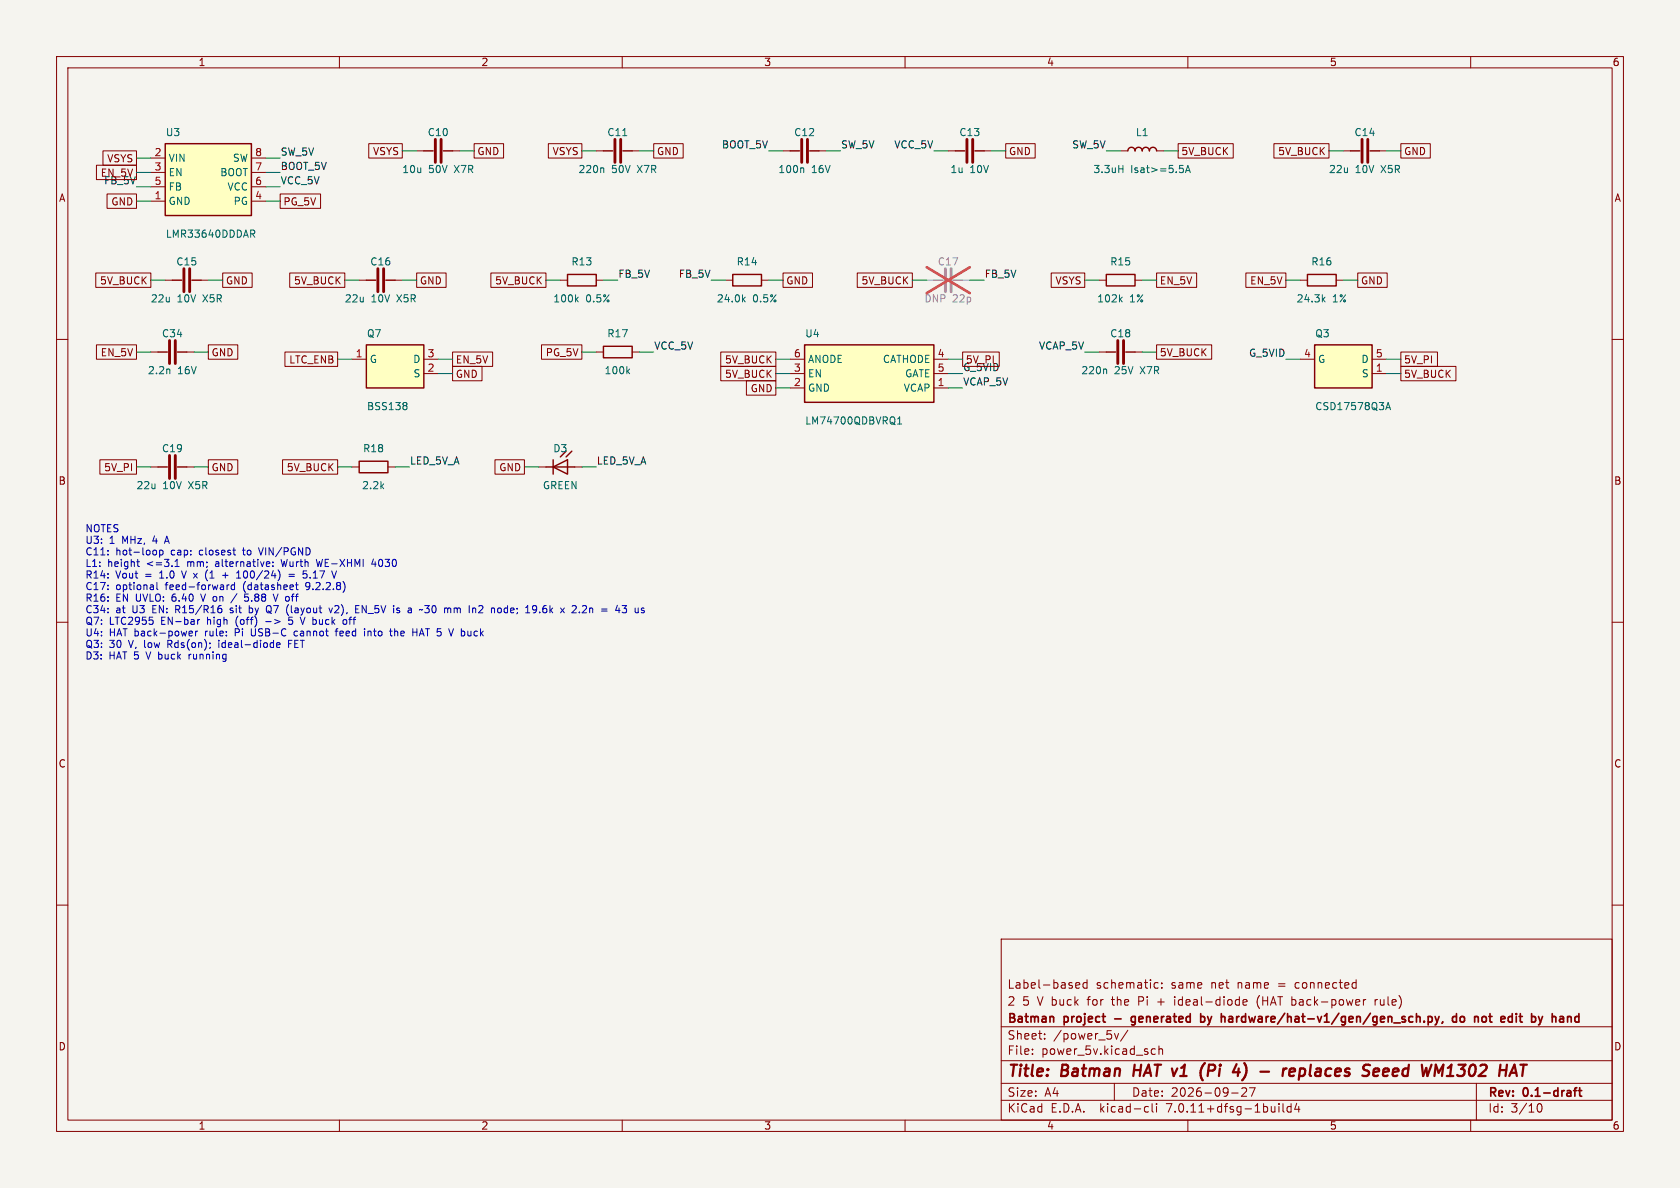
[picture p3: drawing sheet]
<svg xmlns="http://www.w3.org/2000/svg" width="297mm" height="210mm" viewBox="0 0 297 210" stroke-linecap="round" stroke-linejoin="round" font-family="sans-serif">
<path d="M0 0h297v210h-297z" fill="#f5f4ef" stroke="#f5f4ef" stroke-width=".18"/>
<g fill="none" stroke="#840000" stroke-width=".18">
<path d="M10 10h277v190h-277zM12 12h273v186h-273zM60 10v2M110 10v2M160 10v2M210 10v2M260 10v2M17.1 29.2h7v2.6h-7zM18.2 26.7h5.9v2.5h-5.9zM18.9 34.3h5.2v2.5h-5.2zM26.7 35.6h2.5M26.7 27.9h2.5"/>
<path d="M26.7 30.5h2.5M26.7 33h2.5M44.4 35.6h2.6M44.4 27.9h2.6M44.4 30.5h2.6M44.4 33h2.6M49.5 34.3h7.2v2.5h-7.2zM65.2 25.4h5.9v2.5h-5.9zM73.7 26.7h1.2M80 26.7h1.3M83.8 25.4h5.2v2.5h-5.2zM96.9 25.4h6v2.5h-6z"/>
<path d="M105.4 26.7h1.3M111.8 26.7h1.2M115.6 25.4h5.2v2.5h-5.2zM138.4 26.7h1.3M144.8 26.7h1.2M167.6 26.7h1.3M174 26.7h1.3M177.8 25.4h5.2v2.5h-5.2zM198.1 26.7h1.3M204.5 26.7h1.2M208.3 25.4h9.7v2.5h-9.7zM225.2 25.4h9.7v2.5h-9.7z"/>
<path d="M237.5 26.7h1.3M243.8 26.7h1.3M247.6 25.4h5.3v2.5h-5.3zM10 60h2M16.9 48.3h9.8v2.5h-9.8zM29.2 49.5h1.3M35.6 49.5h1.2M39.4 48.3h5.2v2.5h-5.2zM51.2 48.3h9.8v2.5h-9.8zM63.5 49.5h1.3M69.8 49.5h1.3M73.7 48.3h5.2v2.5h-5.2z"/>
<path d="M86.8 48.3h9.7v2.5h-9.7zM99.1 49.5h1.2M105.4 49.5h1.3M128.3 49.5h1.2M134.6 49.5h1.3M138.4 48.3h5.2v2.5h-5.2zM151.5 48.3h9.8v2.5h-9.8zM185.8 48.3h6v2.5h-6zM194.3 49.5h1.3M200.7 49.5h1.2M204.5 48.3h7v2.5h-7zM220.3 48.3h7v2.5h-7z"/>
<path d="M229.9 49.5h1.2M236.2 49.5h1.3M240 48.3h5.2v2.5h-5.2zM285 60h2M17.1 61h7v2.5h-7zM26.7 62.2h1.2M33 62.2h1.3M36.8 61h5.2v2.5h-5.2zM50.4 62.2h9.3v2.6h-9.3zM62.2 63.5h2.6M74.9 63.5h2.6M74.9 66h2.6"/>
<path d="M80 62.2h7.1v2.6h-7.1zM80 64.8h5.2v2.5h-5.2zM95.7 61h7.2v2.5h-7.2zM105.4 62.2h1.3M111.8 62.2h1.2M127.4 62.2h9.8v2.6h-9.8zM127.4 64.8h9.8v2.5h-9.8zM132 67.3h5.2v2.6h-5.2zM139.7 63.5h2.5M139.7 66h2.5M139.7 68.6h2.5M165.1 63.5h2.5"/>
<path d="M165.1 66h2.5M165.1 68.6h2.5M170.2 62.2h6.5v2.6h-6.5zM194.3 62.2h1.3M200.7 62.2h1.2M204.5 61h9.7v2.5h-9.7zM229.9 63.5h2.5M242.6 63.5h2.5M242.6 66h2.5M247.6 62.2h6.5v2.6h-6.5zM247.6 64.8h9.8v2.5h-9.8zM17.7 81.3h6.4v2.5h-6.4z"/>
<path d="M26.7 82.6h1.2M33 82.6h1.3M36.8 81.3h5.2v2.5h-5.2zM49.9 81.3h9.8v2.5h-9.8zM62.2 82.6h1.3M68.6 82.6h1.2M87.5 81.3h5.2v2.5h-5.2zM95.2 82.6h1.3M101.6 82.6h1.3M10 110h2M285 110h2M10 160h2"/>
<path d="M285 160h2M177 166h108v32h-108zM190.2 174.2l.7-.1-.1-.3-.4-.1-.2 .2v.7h.6M192.2 173.8l-.5-.1-.2 .3v.4l.1 .2h.6M192.2 173.2v1.5M204.2 174.6h.5M204.2 173.8h.5M205.4 174.6v.1M205.4 173.8v.1M207.7 176.2v.1M207.7 176.7v1M219.7 177.2l.8-.1-.1-.3-.4-.1-.3 .2 .1 .7h.6"/>
<path d="M222.7 176a1.72 1.72 0 0 0 0 2.3M241 176.7v1M241.5 176.7l-.3 .1-.2 .2M243.1 176.7v1M243.5 176.7l-.3 .1-.1 .2M60 198v2M110 198v2M160 198v2M177 194.5h108M177 191.5h108M177 187.5h108M177 181.5h108"/>
<path d="M182.5 186.3v.1M182.5 185.5v.1M184.7 183.6v.1M184.7 182.8v.1M197 191.5v3M197 182.7l.4 1 .3-1M199.4 182.1l-1.3 2M202.6 195.6l.4 .1M203 196.5l-.4 .1M203.6 186.3l.2 .1 .4-.1M203.7 195.1v1.3l.2 .2M204.2 185.5l-.4-.1-.2 .1"/>
<path d="M204.5 195.1v.1M204.5 195.6v1M204.9 185.5l.2-.1 .4 .1v.9M204.9 184.9v1.5M210 198v2M217.7 193.2h1.2M219.5 192.4l.6-.1 .2 .1 .1 .3-.9 1.1h.9M221.9 192.3l-.7 1.5M226.1 195.1v.1M226.1 195.6v1M226.8 195.1v1.3l.2 .2M228.2 195.7l-.4-.1-.3 .3v.4l.2 .2h.5"/>
<path d="M228.2 195.1v1.5M229.2 195l-.3 1.1h.9M229.6 195.6v1M260 198v2M261 191.5v6.5M271.7 195.7l.2-.5 .2-.1a.8 .8 0 0 1 .5 .7 .8 .8 0 0 1-.5 .8l-.2-.1-.2-.5"/>
</g>
<g fill="none" stroke="#840000" stroke-width=".3">
<path d="M186.2 179.8l.1 .9M200.7 179.8l-.4-.1-.3 .3v.4l.1 .2h.6M212.3 179.8l.4-.1 .3 .3v.4l-.2 .2h-.5M212.3 179.2v1.5M213.5 179.7l.3 1M217.3 179.8h.5M252.5 179.8l.4-.1 .3 .3v.4l-.1 .2h-.6M252.5 179.7v1.5M253.7 179.7l.4 1M254.4 179.7l-.3 1M257.5 179.8l-.4-.1-.3 .3v.4l.1 .2h.6M257.5 179.2v1.5"/>
<path d="M258.3 179.8l.3-.1 .3 .3v.4l-.3 .3-.3-.1-.2-.2v-.4zM263.2 179.7h.6M263.4 179.2v1.3l.4 .2M268.6 179.7h.5M268.8 179.2v1.3l.2 .2M274.4 179.8l.4-.1 .3 .2M274.4 179.2v1.5M278.7 179.7l.4 .1M279.1 179.2v1.5M200.7 180.9l-.3 .3-.3-.1M213.6 181.1l-.1 .1M217.2 180.5l.2 .2h.4"/>
<path d="M217.8 180.1h-.4l-.2 .2M254.1 180.7l-.2 .3-.2 .2M255.1 180.6l-.2 .3M278.2 192.8h.6M278.8 192.3l-.4 .2v1.3M279.1 192.8h.5M279.1 180.6l-.4 .1M279.3 192.3v1.3l.3 .2"/>
</g>
<g fill="none" stroke="#840000" stroke-width=".4">
<path d="M200.6 188.2l-.3 2M213 187.9l-.3 .4M213.6 189.3h.8M214.5 188.2h-.8l-.2 2M220 187.9a2.32 2.32 0 0 1-.4 3.1M226.9 188.9l-.2 1.3M227.5 188.9l-.4 .1M228.1 189l.6-.1 .2 .1v.4l-.9 .1M229.8 189l.2-.1 .6 .1 .2 .3-.1 .5a.66 .66 0 0 1-1 .3M229.8 188.9l-.2 2M244.5 189.5l1-.1v-.4l-.6-.1-.3 .3v.9l.1 .1 .6-.1M255.8 190.2h1.1"/>
<path d="M256 188.8l.6-.6-.3 2"/>
</g>
<g fill="none" stroke="#840000" stroke-width=".25">
<path d="M29.2 25.4h15.2v12.7h-15.2zM74.9 26.7h1.7M78.4 26.7h1.6M106.7 26.7h1.6M110.1 26.7h1.7M139.7 26.7h1.6M143.1 26.7h1.7M168.9 26.7h1.7M172.3 26.7h1.7M199.4 26.7a.64 .64 0 0 1 .6-.7 .64 .64 0 0 1 .7 .7 .64 .64 0 0 1 .6-.7 .64 .64 0 0 1 .6 .7 .64 .64 0 0 1 .7-.7 .64 .64 0 0 1 .6 .7 .64 .64 0 0 1 .6-.7 .64 .64 0 0 1 .7 .7M238.8 26.7h1.6M242.2 26.7h1.6"/>
<path d="M30.5 49.5h1.6M33.9 49.5h1.7M64.8 49.5h1.6M68.2 49.5h1.6M100.3 48.5h5.1v2h-5.1zM129.5 48.5h5.1v2h-5.1zM195.6 48.5h5.1v2h-5.1zM231.1 48.5h5.1v2h-5.1zM27.9 62.2h1.7M31.4 62.2h1.6M64.8 61h10.1v7.6h-10.1zM101.1 79.8l-1 1"/>
<path d="M106.7 61.2h5.1v2h-5.1zM142.2 61h22.9v10.1h-22.9zM195.6 62.2h1.6M199 62.2h1.7M232.4 61h10.2v7.6h-10.2zM27.9 82.6h1.7M31.4 82.6h1.6M63.5 81.5h5.1v2.1h-5.1zM96.5 82.6h5.1M97.8 82.6l2.5-1.3v2.5zM97.8 81.3v2.5"/>
</g>
<g fill="none" stroke="#840000" stroke-width=".51">
<path d="M77 24.6v4.1M78 24.6v4.1M108.7 24.6v4.1M109.7 24.6v4.1M141.7 24.6v4.1M142.7 24.6v4.1M170.9 24.6v4.1M172 24.6v4.1M240.8 24.6v4.1M241.8 24.6v4.1M32.5 47.5v4.1M33.5 47.5v4.1"/>
<path d="M66.8 47.5v4.1M67.8 47.5v4.1M30 60.2v4.1M31 60.2v4.1M197.6 60.2v4.1M198.6 60.2v4.1M30 80.5v4.1M31 80.5v4.1"/>
</g>
<g fill="#ffffc2" stroke="#ffffc2" stroke-width=".18">
<path d="M64.8 61h10.1v7.6h-10.1z"/>
<path d="M142.2 61h22.9v10.1h-22.9z"/>
<path d="M232.4 61h10.2v7.6h-10.2z"/>
<path d="M29.2 25.4h15.2v12.7h-15.2z"/>
</g>
<g fill="none" stroke="#006464" stroke-width=".18">
<path d="M106.6 29.7l.1 .1v.7M110.1 24h.7M141.9 29.7l.2 .1v.7M197.8 29.8h.7M198.5 29.2v1.3M208.6 29.2h.6M209 29.7l.2 .3v.3l-.2 .2M209.6 30.5l.4-1.3 .4 1.3M209.7 30.2h.6M44.3 40.7h.5l.2 .2-.1 .4h-.6M44.6 41.3l.4 .6M101.9 52.9l.3 .5"/>
<path d="M102.2 52.5l-.4 .5M131.4 52.9l.3 .5M131.7 52.5l-.4 .5M198 52.9l.4 .5M198.4 52.5l-.5 .5M233.9 52.9l.4 .5M234.3 52.5l-.5 .5M30 65.3v.8M71.7 71.2l.3 .2-.3 .3 .3 .2v.3l-.3 .2M110.9 65.6l.4 .5M111.3 65.2l-.5 .5M158.7 75h.7"/>
<path d="M158.7 74.1l.3-.4v1.3M195.5 65.2l.1 .2v.7M245 72.4l.4-1.2 .4 1.2M245.1 72.1h.6"/>
</g>
<path d="M165.1 49.5h1.6M168.5 49.5h1.7" fill="none" stroke="#9c9b98" stroke-width=".25"/>
<path d="M167.1 47.5v4.1M168.1 47.5v4.1" fill="none" stroke="#9c9b98" stroke-width=".51"/>
<path d="M163.8 49.5h1.3M170.2 49.5h1.2" fill="none" stroke="#9c9b98" stroke-width=".18"/>
<path d="M163.8 47.2l7.6 4.6M171.4 47.2l-7.6 4.6" fill="none" stroke="#eb3a3d" stroke-width=".46"/>
<g fill="none" stroke="#0000c2" stroke-width=".18">
<path d="M24.4 100l.3 .1M27.3 97.3h.3l.1 .2-.1 .5-.3 .1M28.2 97.3h.4l.2 .2-.1 .5h-.5M28.2 97.3v1.2M31.3 98.9v1.2M41.2 97.3h.4M41.5 98.1h.1M45.7 96.8l.4 1.3M47.6 99.4l.1 .2-.6 .1M48.2 99.4v.1M49.7 98.9l.3 1.2M55.9 98.9l.3 1.2 .3-.9"/>
<path d="M66 98.8l-.3 .9h.8M27.7 103v1.1l.2 .1M30.9 100.1h.8M32.1 100.9l.4 1.3M33.4 115.7v.8M33.5 115.8l-.1 .1M33.6 111.6h.4v.3l-.6 .1M34 112.4h-.4M34.6 111.6v.8M34.9 109.5v.9M34.9 111.6l-.3 .2M35.3 109.5l-.4 .3"/>
<path d="M35.5 105l.4 1.3M36.4 102.1l.3 .6M38.7 113.6v.9M39 107.5l.2 .3v.3l-.2 .2M39.4 101.7h.9M40.1 103.4v.8M40.5 103.4l-.4 .2M40.7 108.3h.1M40.9 107.5l-.2 .2 .2 .2M41.5 103.4h-.4l-.2 .2 .1 .6h.5M41.5 103v1.2M41.8 102.2h.8"/>
<path d="M41.9 105l-1.1 1.6M42.1 101.1l-.1 .1M42.2 100.9v1.3M43.2 106.2l.2 .1 .4-.1M44.1 107.1v1.2M44.1 108.3h.3M44.4 107.5h-.3M44.4 111.1v1.1l.3 .2M47 109.9h.9M47.3 108.3h.3M47.3 108l.5 .3M48.2 100v.1"/>
<path d="M48.3 105l.4 1.3 .4-1.3M48.9 114l.6-.1v-.2l-.4-.1-.2 .2 .1 .6h.5M51 110.2l.5 .2M51 113.8h.4M51.1 101.5h1M51.1 101.9h1M51.6 113.2h-.6v1.3M51.7 109.1h-.6l-.1 .6 .5-.1M52.2 103.4h.5M52.4 103v1.1l.3 .1M52.5 111.6h-.4l-.1 .2 .1 .5 .4 .1M53.1 109.1l.4 1.3 .4-1.3"/>
<path d="M53.6 100.9v.6M54 101.4l.3 .2v.3l-.3 .3M58.2 107.5l.3 .8 .3-.8M59.2 111.6h.5M59.4 111.3v1.1M59.5 100.9l-.4 1.3M61.2 109.6v.6l-.3 .2M62.9 108.3h.6M62.9 107.7h.4M62.9 107.1h.6M64 108.3v-1.2l.8 1.2M64.4 111.6v.8"/>
<path d="M65.1 111.6v.8M65.2 111.6l-.1 .1M68.9 111.6h.4M69 112.2l.3 .2M69.8 111.1v1.3M70 111.6l-.2 .1M73 111.7h.7M73.7 111.1v1.3M75.1 107.1h.8l-.4 .4M75.8 107.6l.1 .2-.1 .5M80.3 107.5v.8M80.7 107.5l-.4 .1"/>
<path d="M83 107.1v1.2M85.3 107.1h-.5l-.2 .1M85.3 107.6l-.7 .7h.8M88.6 107.6v.6M89.2 107.5l-.1 .2 .1 .6M94.4 107.1l.4 .1a.84 .84 0 0 1-.3 1.1M94.9 107.6l-.2 .2h-.3M95.4 108.2v.1M101.2 107.2l.4-.1 .3 .2M101.9 107.4l-.8 .9h.8M103 107.2l.5-.1 .2 .2M109.1 107l-.3 .9h.8"/>
<path d="M109.4 107.5v.8M110 107.1h.8l-.5 .4"/>
</g>
<g fill="none" stroke="#009600" stroke-width=".18">
<path d="M24.1 27.9h2.6M24.1 30.5h2.6M24.1 33h2.6M24.1 35.6h2.6M47 27.9h2.5M47 30.5h2.5M47 33h2.5M47 35.6h2.5M71.1 26.7h2.6M81.3 26.7h2.5M102.9 26.7h2.5M113 26.7h2.6"/>
<path d="M135.9 26.7h2.5M146 26.7h2.6M165.1 26.7h2.5M175.3 26.7h2.5M195.6 26.7h2.5M205.7 26.7h2.6M234.9 26.7h2.6M245.1 26.7h2.5M26.7 49.5h2.5M36.8 49.5h2.6M61 49.5h2.5M71.1 49.5h2.6"/>
<path d="M96.5 49.5h2.6M106.7 49.5h2.5M125.7 49.5h2.6M135.9 49.5h2.5M161.3 49.5h2.5M171.4 49.5h2.6M191.8 49.5h2.5M201.9 49.5h2.6M227.3 49.5h2.6M237.5 49.5h2.5M24.1 62.2h2.6M34.3 62.2h2.5"/>
<path d="M59.7 63.5h2.5M77.5 63.5h2.5M77.5 66h2.5M102.9 62.2h2.5M113 62.2h2.6M137.2 63.5h2.5M137.2 66h2.5M137.2 68.6h2.5M167.6 63.5h2.6M167.6 66h2.6M167.6 68.6h2.6M191.8 62.2h2.5"/>
<path d="M201.9 62.2h2.6M227.3 63.5h2.6M245.1 63.5h2.5M245.1 66h2.5M24.1 82.6h2.6M34.3 82.6h2.5M59.7 82.6h2.5M69.8 82.6h2.6M92.7 82.6h2.5M102.9 82.6h2.5"/>
</g>
<g font-size="2.8" fill="#840000">
<text x="178" y="190.9">Title:</text>
<text x="187.7" y="190.9">Batman</text>
<text x="201.2" y="190.9">HAT v1</text>
<text x="214.6" y="190.9">(Pi</text>
<text x="221.2" y="190.9">4)</text>
<text x="226.8" y="190.9">-</text>
<text x="231.6" y="190.9">replaces</text>
<text x="246.6" y="190.9">Seeed</text>
<text x="257.8" y="190.9">WM1302</text>
</g>
<g font-size="2.1" fill="#840000">
<text x="178" y="178">2</text>
<text x="178" y="175">Label-based</text>
<text x="180.7" y="178">5</text>
<text x="183.5" y="178">V buck</text>
<text x="192.6" y="178">for</text>
<text x="193.7" y="175">schematic:</text>
<text x="197" y="178">the</text>
<text x="201.8" y="178">Pi</text>
<text x="205.3" y="178">+</text>
<text x="207.1" y="175">same</text>
<text x="208.5" y="178">ideal-diode</text>
<text x="214.3" y="175">net</text>
<text x="219.1" y="175">name</text>
<text x="223.2" y="178">(HAT back-power</text>
<text x="226.4" y="175">=</text>
<text x="229.5" y="175">connected</text>
<text x="244.4" y="178">rule)</text>
<text x="178" y="184">Sheet:</text>
<text x="178" y="181.2">Batman</text>
<text x="186.2" y="184">/power_5v/</text>
<text x="188.2" y="181.2">project</text>
<text x="197.7" y="181.2">-</text>
<text x="201.3" y="181.2">generated</text>
<text x="214.1" y="181.2">by</text>
<text x="218.4" y="181.2">hardware/hat-v1/gen/gen_sch.py,</text>
<text x="259.9" y="181.2">do</text>
<text x="264.3" y="181.2">not</text>
<text x="269.7" y="181.2">edit</text>
<text x="275.6" y="181.2">by</text>
<text x="178" y="186.7">File:</text>
<text x="184.1" y="186.7">power_5v.kicad_sch</text>
<text x="178" y="196.9">KiCad</text>
<text x="178" y="194.1">Size:</text>
<text x="184.7" y="194.1">A4</text>
<text x="185.7" y="196.9">E.D.A.</text>
<text x="194.6" y="196.9">kicad-cli</text>
<text x="200" y="194.1">Date:</text>
<text x="206.5" y="196.9">7.0.11+dfsg-1build4</text>
<text x="207" y="194.1">2026-09-27</text>
<text x="263" y="194.3">Rev:</text>
<text x="263" y="196.9">Id:</text>
<text x="267.1" y="196.9">3/10</text>
<text x="269.4" y="194.3">0.1-draft</text>
</g>
<g font-size="1.8" fill="#840000">
<text x="35" y="11.9">1</text>
<text x="85" y="11.9">2</text>
<text x="135" y="11.9">3</text>
<text x="185" y="11.9">4</text>
<text x="235" y="11.9">5</text>
<text x="285" y="11.9">6</text>
<text x="18.9" y="28.9">VSYS</text>
<text x="65.8" y="27.6">VSYS</text>
<text x="84.3" y="27.6">GND</text>
<text x="97.6" y="27.6">VSYS</text>
<text x="116" y="27.6">GND</text>
<text x="178.3" y="27.6">GND</text>
<text x="208.8" y="27.6">5V_BUCK</text>
<text x="225.9" y="27.6">5V_BUCK</text>
<text x="248.1" y="27.6">GND</text>
<text x="10.3" y="35.9">A</text>
<text x="17.7" y="31.4">EN_5V</text>
<text x="285.3" y="35.9">A</text>
<text x="19.6" y="36.5">GND</text>
<text x="50" y="36.5">PG_5V</text>
<text x="17.6" y="50.5">5V_BUCK</text>
<text x="39.8" y="50.5">GND</text>
<text x="51.9" y="50.5">5V_BUCK</text>
<text x="74.1" y="50.5">GND</text>
<text x="87.4" y="50.5">5V_BUCK</text>
<text x="138.9" y="50.5">GND</text>
<text x="152.2" y="50.5">5V_BUCK</text>
<text x="186.5" y="50.5">VSYS</text>
<text x="204.9" y="50.5">EN_5V</text>
<text x="220.9" y="50.5">EN_5V</text>
<text x="240.5" y="50.5">GND</text>
<text x="17.7" y="63.2">EN_5V</text>
<text x="37.3" y="63.2">GND</text>
<text x="51" y="64.5">LTC_ENB</text>
<text x="80.5" y="64.5">EN_5V</text>
<text x="96.4" y="63.2">PG_5V</text>
<text x="128.1" y="64.5">5V_BUCK</text>
<text x="204.9" y="63.2">5V_BUCK</text>
<text x="248.1" y="64.5">5V_PI</text>
<text x="80.5" y="67">GND</text>
<text x="128.1" y="67">5V_BUCK</text>
<text x="132.6" y="69.5">GND</text>
<text x="248.1" y="67">5V_BUCK</text>
<text x="18.3" y="83.5">5V_PI</text>
<text x="37.3" y="83.5">GND</text>
<text x="50.6" y="83.5">5V_BUCK</text>
<text x="88.2" y="83.5">GND</text>
<text x="10.3" y="85.9">B</text>
<text x="285.3" y="85.9">B</text>
<text x="10.3" y="135.9">C</text>
<text x="285.3" y="135.9">C</text>
<text x="10.3" y="185.9">D</text>
<text x="285.3" y="185.9">D</text>
<text x="35" y="199.9">1</text>
<text x="85" y="199.9">2</text>
<text x="135" y="199.9">3</text>
<text x="185" y="199.9">4</text>
<text x="235" y="199.9">5</text>
<text x="285" y="199.9">6</text>
</g>
<g font-size="1.8" fill="#a90000">
<text x="27.2" y="27.7">2</text>
<text x="45" y="27.7">8</text>
<text x="27.2" y="35.3">1</text>
<text x="27.2" y="30.2">3</text>
<text x="27.2" y="32.8">5</text>
<text x="45" y="35.3">4</text>
<text x="45" y="32.8">6</text>
<text x="45" y="30.2">7</text>
<text x="62.8" y="63.2">1</text>
<text x="75.5" y="65.8">2</text>
<text x="75.5" y="63.2">3</text>
<text x="140.3" y="65.8">3</text>
<text x="140.3" y="63.2">6</text>
<text x="165.7" y="63.2">4</text>
<text x="165.7" y="65.8">5</text>
<text x="230.4" y="63.2">4</text>
<text x="243.1" y="65.8">1</text>
<text x="243.1" y="63.2">5</text>
<text x="140.3" y="68.3">2</text>
<text x="165.7" y="68.3">1</text>
</g>
<g font-size="1.8" fill="#006464">
<text x="29.2" y="24.3">U3</text>
<text x="29.7" y="28.8">VIN</text>
<text x="41.1" y="28.8">SW</text>
<text x="75.5" y="24.3">C10</text>
<text x="107.3" y="24.3">C11</text>
<text x="140.3" y="24.3">C12</text>
<text x="169.5" y="24.3">C13</text>
<text x="200.7" y="24.3">L1</text>
<text x="239.4" y="24.3">C14</text>
<text x="29.7" y="31.3">EN</text>
<text x="29.7" y="33.9">FB</text>
<text x="38.8" y="31.3">BOOT</text>
<text x="40.1" y="33.9">VCC</text>
<text x="71" y="30.8">10u</text>
<text x="75.8" y="30.8">50V</text>
<text x="80.4" y="30.8">X7R</text>
<text x="102.2" y="30.8">220n</text>
<text x="108.1" y="30.8">50V</text>
<text x="112.8" y="30.8">X7R</text>
<text x="137.5" y="30.8">100n</text>
<text x="143.5" y="30.8">16V</text>
<text x="167.9" y="30.8">1u</text>
<text x="171.5" y="30.8">10V</text>
<text x="193.2" y="30.8">3.3uH</text>
<text x="199.9" y="30.8">Isat&gt;=5.5A</text>
<text x="234.8" y="30.8">22u</text>
<text x="239.6" y="30.8">10V</text>
<text x="244.3" y="30.8">X5R</text>
<text x="29.7" y="36.4">GND</text>
<text x="41.2" y="36.4">PG</text>
<text x="29.2" y="42.2">LMR33640DDDAR</text>
<text x="31.1" y="47.1">C15</text>
<text x="65.4" y="47.1">C16</text>
<text x="100.9" y="47.1">R13</text>
<text x="130.1" y="47.1">R14</text>
<text x="196.2" y="47.1">R15</text>
<text x="231.7" y="47.1">R16</text>
<text x="26.6" y="53.7">22u</text>
<text x="31.3" y="53.7">10V</text>
<text x="36" y="53.7">X5R</text>
<text x="60.9" y="53.7">22u</text>
<text x="65.6" y="53.7">10V</text>
<text x="70.3" y="53.7">X5R</text>
<text x="97.7" y="53.7">100k</text>
<text x="103.5" y="53.7">0.5%</text>
<text x="126.6" y="53.7">24.0k</text>
<text x="133.1" y="53.7">0.5%</text>
<text x="193.9" y="53.7">102k</text>
<text x="199.7" y="53.7">1%</text>
<text x="229.1" y="53.7">24.3k</text>
<text x="235.6" y="53.7">1%</text>
<text x="28.5" y="59.8">C34</text>
<text x="64.8" y="59.8">Q7</text>
<text x="107.3" y="59.8">R17</text>
<text x="142.2" y="59.8">U4</text>
<text x="196.2" y="59.8">C18</text>
<text x="232.4" y="59.8">Q3</text>
<text x="65.3" y="64.4">G</text>
<text x="72.9" y="64.4">D</text>
<text x="142.7" y="64.4">ANODE</text>
<text x="156" y="64.4">CATHODE</text>
<text x="232.9" y="64.4">G</text>
<text x="240.6" y="64.4">D</text>
<text x="26.1" y="66.4">2.2n</text>
<text x="31.4" y="66.4">16V</text>
<text x="73" y="66.9">S</text>
<text x="106.8" y="66.4">100k</text>
<text x="142.7" y="69.4">GND</text>
<text x="142.7" y="66.9">EN</text>
<text x="159.7" y="69.4">VCAP</text>
<text x="159.9" y="66.9">GATE</text>
<text x="191.1" y="66.4">220n</text>
<text x="197" y="66.4">25V</text>
<text x="201.7" y="66.4">X7R</text>
<text x="240.6" y="66.9">S</text>
<text x="64.8" y="72.7">BSS138</text>
<text x="142.2" y="75.2">LM74700QDBVRQ1</text>
<text x="232.4" y="72.7">CSD17578Q3A</text>
<text x="28.5" y="80.1">C19</text>
<text x="64.1" y="80.1">R18</text>
<text x="97.7" y="80.1">D3</text>
<text x="24" y="86.7">22u</text>
<text x="28.8" y="86.7">10V</text>
<text x="33.4" y="86.7">X5R</text>
<text x="63.9" y="86.7">2.2k</text>
<text x="95.9" y="86.7">GREEN</text>
</g>
<g font-size="1.8" fill="#0f0f0f">
<text x="49.5" y="27.6">SW_5V</text>
<text x="127.5" y="26.3">BOOT_5V</text>
<text x="148.6" y="26.3">SW_5V</text>
<text x="158" y="26.3">VCC_5V</text>
<text x="189.5" y="26.3">SW_5V</text>
<text x="18.3" y="32.7">FB_5V</text>
<text x="49.5" y="30.1">BOOT_5V</text>
<text x="49.5" y="32.7">VCC_5V</text>
<text x="109.2" y="49.2">FB_5V</text>
<text x="119.9" y="49.2">FB_5V</text>
<text x="174" y="49.2">FB_5V</text>
<text x="115.6" y="61.9">VCC_5V</text>
<text x="170.2" y="65.7">G_5VID</text>
<text x="170.7" y="64.5">5V_PI</text>
<text x="183.6" y="61.9">VCAP_5V</text>
<text x="220.7" y="63.2">G_5VID</text>
<text x="170.2" y="68.2">VCAP_5V</text>
<text x="72.4" y="82.2">LED_5V_A</text>
<text x="105.4" y="82.2">LED_5V_A</text>
</g>
<g font-size="1.8" fill="#939391">
<text x="165.7" y="47.1">C17</text>
<text x="163.3" y="53.7">DNP</text>
<text x="168.4" y="53.7">22p</text>
</g>
<g font-size="1.8" fill="#0000c2">
<text x="15" y="94.4">NOTES</text>
<text x="15" y="96.5">U3:</text>
<text x="15" y="98.5">C11:</text>
<text x="15" y="100.6">L1:</text>
<text x="19" y="100.6">height</text>
<text x="19.3" y="96.5">1</text>
<text x="20.5" y="98.5">hot-loop</text>
<text x="21.7" y="96.5">MHz,</text>
<text x="26" y="100.6">&lt;=3.1</text>
<text x="27.3" y="96.5">4</text>
<text x="29.7" y="96.5">A</text>
<text x="30.3" y="98.5">cap:</text>
<text x="33.4" y="100.6">mm;</text>
<text x="35.5" y="98.5">closest</text>
<text x="38.6" y="100.6">alternative:</text>
<text x="43.5" y="98.5">to</text>
<text x="46.5" y="98.5">VIN/PGND</text>
<text x="50.4" y="100.6">Wurth</text>
<text x="56.9" y="100.6">WE-XHMI</text>
<text x="66.8" y="100.6">4030</text>
<text x="15" y="102.6">R14:</text>
<text x="15" y="104.6">C17:</text>
<text x="15" y="106.7">R16:</text>
<text x="20.5" y="102.6">Vout</text>
<text x="20.5" y="104.6">optional</text>
<text x="20.5" y="106.7">EN UVLO:</text>
<text x="25.7" y="102.6">=</text>
<text x="28.5" y="102.6">1.0</text>
<text x="29.4" y="104.6">feed-forward</text>
<text x="30.7" y="106.7">6.40</text>
<text x="32.7" y="102.6">V x</text>
<text x="36.1" y="106.7">V on</text>
<text x="37.1" y="102.6">(1</text>
<text x="40.4" y="102.6">+</text>
<text x="41.8" y="106.7">/</text>
<text x="43.1" y="102.6">100/24)</text>
<text x="43.2" y="104.6">(datasheet</text>
<text x="44.3" y="106.7">5.88</text>
<text x="49.7" y="106.7">V off</text>
<text x="52.5" y="102.6">=</text>
<text x="54.5" y="104.6">9.2.2.8)</text>
<text x="55.3" y="102.6">5.17</text>
<text x="60.7" y="102.6">V</text>
<text x="15" y="108.7">C34:</text>
<text x="15" y="110.8">Q7:</text>
<text x="15" y="112.8">U4:</text>
<text x="19.3" y="110.8">LTC2955</text>
<text x="19.3" y="112.8">HAT back-power</text>
<text x="20.5" y="108.7">at</text>
<text x="23.5" y="108.7">U3</text>
<text x="27.2" y="108.7">EN:</text>
<text x="28.6" y="110.8">EN-bar</text>
<text x="31.5" y="108.7">R15/R16</text>
<text x="36.5" y="112.8">rule:</text>
<text x="36.9" y="110.8">high</text>
<text x="41.4" y="108.7">sit</text>
<text x="42" y="112.8">Pi</text>
<text x="42.1" y="110.8">(off)</text>
<text x="44.9" y="108.7">by</text>
<text x="45" y="112.8">USB-C</text>
<text x="47.6" y="110.8">-&gt;</text>
<text x="48.2" y="108.7">Q7</text>
<text x="51.9" y="108.7">(layout</text>
<text x="51.9" y="110.8">5</text>
<text x="52.9" y="112.8">cannot</text>
<text x="54.3" y="110.8">V buck</text>
<text x="59.7" y="108.7">v2),</text>
<text x="60.4" y="112.8">feed</text>
<text x="62.1" y="110.8">off</text>
<text x="64.5" y="108.7">EN_5V</text>
<text x="65.7" y="112.8">into</text>
<text x="70.5" y="112.8">the</text>
<text x="71.4" y="108.7">is</text>
<text x="74.2" y="108.7">a</text>
<text x="74.6" y="112.8">HAT 5</text>
<text x="76.5" y="108.7">~30</text>
<text x="81" y="108.7">mm</text>
<text x="81.5" y="112.8">V buck</text>
<text x="85.6" y="108.7">In2</text>
<text x="89.7" y="108.7">node;</text>
<text x="96" y="108.7">19.6k</text>
<text x="102.5" y="108.7">x</text>
<text x="104.7" y="108.7">2.2n</text>
<text x="110" y="108.7">=</text>
<text x="112.8" y="108.7">43</text>
<text x="15" y="114.9">Q3:</text>
<text x="15" y="116.9">D3:</text>
<text x="19.3" y="116.9">HAT 5</text>
<text x="19.3" y="114.9">30</text>
<text x="22.9" y="114.9">V, low</text>
<text x="26.2" y="116.9">V buck</text>
<text x="30.1" y="114.9">Rds(on);</text>
<text x="34" y="116.9">running</text>
<text x="39.3" y="114.9">ideal-diode</text>
<text x="51.8" y="114.9">FET</text>
</g>
</svg>
